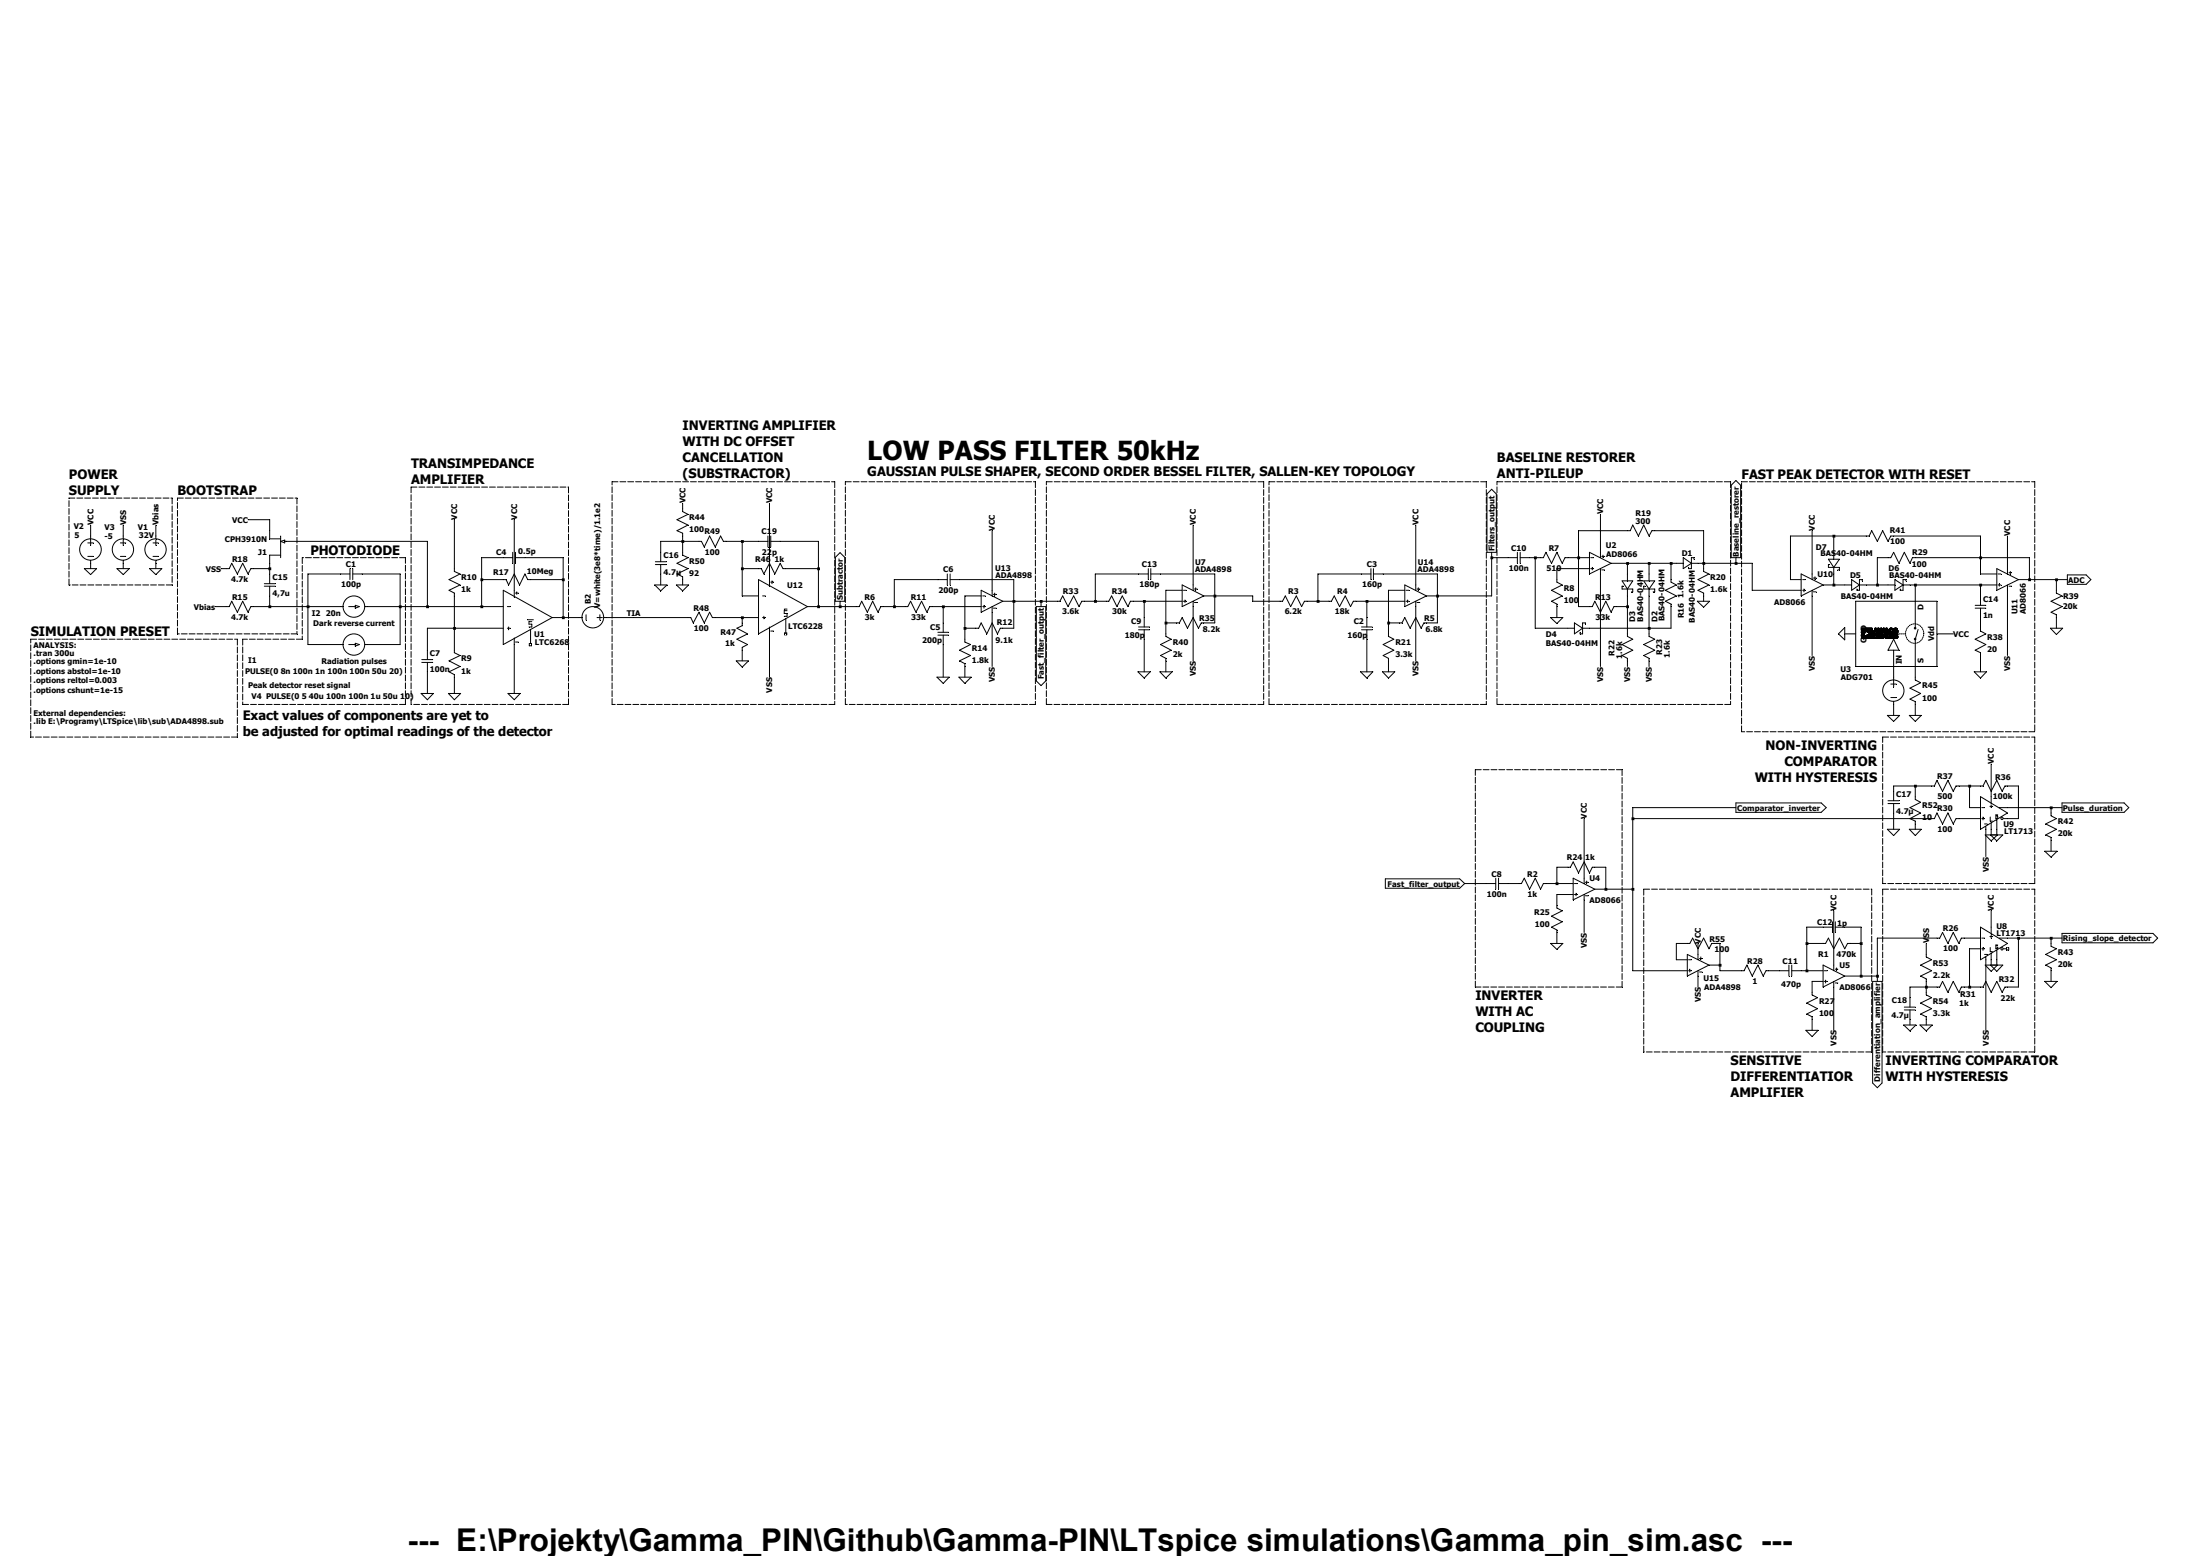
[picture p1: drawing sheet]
<svg xmlns="http://www.w3.org/2000/svg" width="297mm" height="210mm" viewBox="0 0 297 210" stroke-linecap="round" stroke-linejoin="round" font-family="sans-serif">
<g fill="none" stroke="#000" stroke-width=".14">
<path d="M11.9 73.3h.7M11.9 75.1h.7M12.2 72.3v.4M12.2 72.9v.7M12.2 75.6v.4M16.3 73.3h.7M16.3 75.1h.7M16.6 72.3v.4M16.6 72.9v.7M16.6 75.6v.4M20.7 73.3h.7M20.7 75.1h.7"/>
<path d="M21 72.3v.4M21 72.9v.7M21 75.6v.4M30.6 76.8h.3l.4-.8 .7 1.5 .8-1.5 .7 1.5 .4-.7h.3M35.7 78.8h1.5M35.7 79.1h1.5M36.4 71.6v1.1h1.5M36.4 77.5v1.3M36.4 79.1v1.3M37.9 74.9h-1.5v1.1M37.9 72.3v3M37.9 73.1l.5-.2v.4z"/>
<path d="M38.4 73.1h.2M46 77.5h1.2M47.2 76.8v1.4M47.6 77.5h1.3M47.6 76.8v1.4M61.3 76.8v.3l.8 .4-1.5 .7 1.5 .8-1.5 .7 .7 .4v.3M67.9 75.3h1.3M67.9 78.2h.4l.4 .8 .7-1.5 .7 1.5 .8-1.5 .3 .7h.4M67.9 79.7l6.6 3.7-6.6 3.6zM69.2 74.5v1.5M69.4 79.7v.9M69.6 75.3h1.3"/>
<path d="M69.6 74.5v1.5M69.8 79.9v.3M30.6 81.9h.3l.4-.7 .7 1.4 .8-1.4 .7 1.4 .4-.7h.3M46 87h.3M47.1 87h.9M48 86.8l.5 .2-.5 .2zM49.3 87h.3M56.9 89h1.5M56.9 89.4h1.5M57.7 87.8v1.2M57.7 89.4v1.3M61.3 87.8v.3l.8 .4-1.5 .7 1.5 .8-1.5 .7 .7 .4v.3"/>
<path d="M68.5 81.9h.4M68.5 84.8h.4M68.7 84.6v.4M69.4 86.1v.9M69.6 80.1h.4M69.6 86.7h.4M71.2 83.7h.8M71.5 86.9h.3v.3h-.3zM71.6 85v2M71.8 83.9h-.4v.3h.4v.4h-.4"/>
<circle cx="12.2" cy="74.2" r="1.45"/>
<circle cx="16.6" cy="74.2" r="1.44"/>
<circle cx="21" cy="74.2" r="1.44"/>
<circle cx="47.8" cy="87" r="1.45"/>
</g>
<g fill="none" stroke="#000" stroke-width=".14">
<path d="M203.6 75.3h1.3M204.9 74.5v1.5M205.2 75.3h1.3M205.2 74.5v1.5M208 75.3h.4l.3-.8 .8 1.5 .7-1.5 .7 1.5 .4-.7h.4M210.2 78.2v.4l.7 .4-1.4 .7 1.4 .7-1.4 .8 .7 .3v.4M219 78.4h1.4l-.7 1.1zM219.2 79.1h-.2v.4h1.4v.4h-.1M219.7 71.6h.4l.3-.7 .8 1.4 .7-1.4 .7 1.4 .4-.7h.4M219.7 77.5v.9M219.7 79.5v.9M221.9 78.4h1.5l-.8 1.1z"/>
<path d="M222.1 79.1h-.2v.4h1.5v.4h-.2M222.6 77.5v.9M222.6 79.5v.9M225.6 78.2v.4l.7 .4-1.5 .7 1.5 .7-1.5 .8 .8 .3v.4M226.3 76h.9M227.2 75.3l1.1 .7-1.1 .8zM228.3 76h.9M228.7 75.5v-.2h-.4v1.5h-.3v-.2M230 76.8v.3l.7 .4-1.5 .7 1.5 .8-1.5 .7 .8 .4v.3M46 81.9h.3M47.1 81.9h.9M48 81.7l.5 .2-.5 .2z"/>
<path d="M49.3 81.9h.3M78.2 83.4h.4M79.1 83v.7M80.6 83.4h.7M81 83v.7M81.5 83.4h.4M211.7 84.8h.9M212.6 84.1l1.1 .7-1.1 .8zM213.7 84.8h.9M214 84.2v-.1h-.3v1.5h-.4v-.3M214.6 81.9h.4l.3-.7 .8 1.4 .7-1.4 .7 1.4 .4-.7h.3M219.7 85.6v.3l.7 .4-1.4 .7 1.4 .8-1.4 .7 .7 .4v.3"/>
<path d="M222.6 85.6v.3l.8 .4-1.5 .7 1.5 .8-1.5 .7 .7 .4v.3M260.8 110.5h.4l.3-.8 .8 1.5 .7-1.5 .7 1.5 .4-.7h.4M235.1 131h.4l.3-.7 .8 1.4 .7-1.4 .7 1.4 .4-.7h.4M240.2 131h1.3M241.5 130.3v1.4M241.9 131h1.3M241.9 130.3v1.4M244.6 133.9v.4l.8 .4-1.5 .7 1.5 .7-1.5 .8 .7 .3v.4M246.1 127.3h.4l.3-.7 .8 1.5 .7-1.5 .7 1.5 .4-.8h.4M246.1 125.1h1.3M247.4 124.4v1.5M247.8 125.1h1.2"/>
<path d="M247.8 124.4v1.5M261.5 133.2h.4l.4-.7 .7 1.4 .7-1.4 .8 1.4 .3-.7h.4M267.4 125.1l3.6 2.2-3.6 2.2zM267.5 126.6h.4M267.5 128.1h.4M267.7 127.9v.4M267.9 128.8h.4M268.1 129.2v.3M268.6 126.4h.4M268.7 127.9v.5h.3M268.8 125.1v1M268.8 126.2v.4"/>
<path d="M268.8 128.6v.9M269.6 128.3v1.2M269.7 127.6h-.2v.5h.2v-.3h-.1M269.9 126.6h1.1M270.5 128.1h.5M270.9 127.9h.3v.3h-.3z"/>
<circle cx="47.8" cy="81.9" r="1.45"/>
<circle cx="80" cy="83.3" r="1.45"/>
<circle cx="270.3" cy="128" r=".16"/>
</g>
<g fill="none" stroke="#000" stroke-width=".14">
<path d="M88.5 76.2h1.5M88.5 75.8h1.5M89.2 74.5v1.3M89.2 76.2v1.3M92.2 68.7v.3l.7 .4-1.5 .7 1.5 .8-1.5 .7 .8 .4v.3M92.2 74.5v.4l.7 .4-1.5 .7 1.5 .8-1.5 .7 .8 .4v.3M94.4 73.1h.3l.4 .7 .7-1.5 .8 1.5 .7-1.5 .4 .8h.3M102.4 76.8h.4l.3 .7 .8-1.5 .7 1.5 .7-1.5 .4 .8h.4M102.4 78.2l6.6 3.7-6.6 3.7zM103.9 78.2v.9M104.1 78.6h.3M104.2 78.4v.4"/>
<path d="M126.6 78.2h1.3M127.9 77.5v1.5M128.3 78.2h1.2M128.3 77.5v1.5M132.5 79.7l2.9 1.5-2.9 1.4zM133.9 79.7v.7M153.7 77.5h1.3M155 76.8v1.4M155.4 77.5h1.3M155.4 76.8v1.4M159.6 79l2.9 1.4-2.9 1.5zM159.8 79.7h.3"/>
<path d="M161.1 79v.7M161.2 79.5h.4M161.4 79.3v.4M183.8 77.5h1.3M185.1 76.8v1.4M185.4 77.5h1.3M185.4 76.8v1.4M189.7 79l2.9 1.4-2.9 1.5zM189.8 79.7h.4M191.1 79v.7M191.3 79.5h.4M191.5 79.3v.4"/>
<path d="M214.6 74.5l2.9 1.5-2.9 1.5zM214.8 75.3h.3M214.8 76.8h.3M215 76.6v.3M216.1 74.5v.8M216.1 76.8v.7M216.2 76.9h.4M216.2 75.1h.4M216.4 74.9v.4M243.2 77.5l2.9 1.5-2.9 1.4zM243.4 79.7h.3M243.4 78.2h.3"/>
<path d="M243.5 79.5v.4M244.6 77.5v.7M244.6 79.7v.7M244.8 78h.4M244.8 79.9h.4M245 77.9v.3M246.8 75.5h1.5l-.7 1.1zM247 76.2h-.2v.4h1.5v.3h-.2M247.6 74.5v1M247.6 76.6v.9M249 79h1M250 78.2l1 .8-1 .7z"/>
<path d="M251 79h1M251.4 78.4v-.2h-.4v1.5h-.3v-.2M252 72.3h.3l.4-.7 .7 1.5 .8-1.5 .7 1.5 .4-.8h.4M254.9 75.3h.4l.4-.8 .7 1.5 .7-1.5 .8 1.5 .3-.7h.4M254.9 79h.9M255.8 78.2l1.1 .8-1.1 .7zM256.9 79h1M257.3 78.4v-.2h-.4v1.5h-.4v-.2M269.6 76.8l2.9 1.4-2.9 1.5zM269.7 79h.4M269.7 77.5h.4M269.9 78.8v.3"/>
<path d="M271 76.8v.7M271 79v.7M271.2 77.3h.4M271.2 79.1h.4M271.4 77.1v.4M277.6 79.7v.4l.8 .3-1.5 .8 1.5 .7-1.5 .7 .7 .4v.4M92.9 83.4h.4l.3 .7 .8-1.5 .7 1.5 .7-1.5 .4 .8h.4M100.2 84.1v.4l-.7 .3 1.4 .8-1.4 .7 1.4 .7-.7 .4v.4M103 83.4h.3M103 80.4h.3M103.1 83.2v.3M103.9 84.6v1"/>
<path d="M104.1 85.2h.3M105.9 82.2h.4M105.9 85.4h.3v.3h-.3zM106.1 83.5v2.1M106.3 82.4h-.4v.4h.4v.4h-.4M115.6 81.9h.4l.3-.7 .8 1.4 .7-1.4 .7 1.4 .4-.7h.4M122.2 81.9h.4l.3-.7 .8 1.4 .7-1.4 .7 1.4 .4-.7h.4M126.6 85.3h1.5M126.6 85.7h1.5M127.3 84.1v1.2M127.3 85.7v1.3M130.3 86.3v.4l.7 .3-1.5 .8 1.5 .7-1.5 .7 .8 .4v.4"/>
<path d="M131.7 84.8h.4l.4-.7 .7 1.5 .7-1.5 .8 1.5 .3-.8h.4M132.7 81.9h.3M132.7 80.4h.3M132.8 81.7v.4M133.9 81.9v.7M134.1 82.1h.4M134.1 80.2h.4M134.3 80.1v.3M142.7 81.2h.4l.4-.8 .7 1.5 .7-1.5 .8 1.5 .3-.7h.4M149.4 81.2h.3l.4-.8 .7 1.5 .7-1.5 .8 1.5 .3-.7h.4M153.7 84.6h1.5M153.7 85h1.5"/>
<path d="M154.5 83.4v1.2M154.5 85v1.3M157.4 85.6v.3l.7 .4-1.4 .7 1.4 .8-1.4 .7 .7 .4v.3M158.9 84.1h.3l.4-.7 .7 1.4 .8-1.4 .7 1.4 .4-.7h.3M159.8 81.2h.3M160 81v.3M161.1 81.2v.7M161.2 81.3h.4M172.8 81.2h.3l.4-.8 .7 1.5 .8-1.5 .7 1.5 .4-.7h.3M179.4 81.2h.3l.4-.8 .7 1.5 .8-1.5 .7 1.5 .4-.7h.3M183.8 84.6h1.5M183.8 85h1.5"/>
<path d="M184.5 83.4v1.2M184.5 85v1.3M187.5 85.6v.3l.7 .4-1.5 .7 1.5 .8-1.5 .7 .8 .4v.3M188.9 84.1h.4l.4-.7 .7 1.4 .7-1.4 .8 1.4 .3-.7h.4M189.8 81.2h.4M190 81v.3M191.1 81.2v.7M191.3 81.3h.4M255.3 92.3h.7M255.3 94.1h.7M255.7 91.4v.4M255.7 91.9v.8"/>
<path d="M255.7 94.7v.4M258.6 91.4v.4l.7 .4-1.4 .7 1.4 .7-1.4 .8 .7 .3v.4M266.7 81.7h1.4M266.7 82.1h1.4M267.4 80.4v1.3M267.4 82.1v1.3M267.4 84.8v.4l.7 .4-1.4 .7 1.4 .7-1.4 .8 .7 .3v.4M200.7 119.3h1.2M201.9 118.5v1.5M202.3 119.3h1.3M202.3 118.5v1.5M205.1 119.3h.3l.4-.8 .7 1.5 .8-1.5 .7 1.5 .4-.7h.3"/>
<path d="M211.7 117.1h.3l.4-.8 .7 1.5 .8-1.5 .7 1.5 .4-.7h.3M212.4 118.5l2.9 1.5-2.9 1.5zM212.6 119.3h.3M213.9 118.5v.8M214 119.1h.4M214.2 118.9v.4M260.8 106.1h.4l.3-.8 .8 1.5 .7-1.5 .7 1.5 .4-.7h.4M267.4 107.5l3.6 2.2-3.6 2.2zM267.4 106.1h.3l.4-.8 .7 1.5 .8-1.5 .7 1.5 .4-.7h.3M267.5 109h.4M267.5 110.5h.4M267.7 110.3v.4"/>
<path d="M267.9 111.2h.4M268.1 111.6v.3M268.6 108.8h.4M268.7 110.3v.5h.3M268.8 107.5v1M268.8 108.6v.4M268.8 111v.9M269.6 110.7v1.2M269.7 110h-.2v.5h.2v-.3h-.1M269.9 109h1.1M270.5 110.5h.5M276.9 109.7v.4l.7 .4-1.4 .7 1.4 .7-1.4 .8 .7 .3v.4"/>
<path d="M210.2 122.2v.4l.7 .3-1.4 .8 1.4 .7-1.4 .7 .7 .4v.4M212.6 120.7h.3M212.8 120.6v.3M213.9 120.7v.8M214 120.9h.4M246.1 130.3l2.9 1.4-2.9 1.5zM246.3 131h.4M246.3 132.5h.4M246.5 132.3v.4M247.6 130.3v.7M247.6 132.5v.7M247.8 130.8h.3"/>
<path d="M247.8 132.7h.3M247.9 130.6v.4M261.5 126.6h.4l.4-.7 .7 1.4 .7-1.4 .8 1.4 .3-.7h.4M267.4 133.2h.3l.4-.7 .7 1.4 .8-1.4 .7 1.4 .4-.7h.3M276.9 127.3v.4l.7 .4-1.4 .7 1.4 .7-1.4 .8 .7 .3v.4"/>
<circle cx="255.6" cy="93.2" r="1.44"/>
<circle cx="270.3" cy="110.4" r=".16"/>
</g>
<g fill="none" stroke="#000" stroke-width=".14">
<path d="M102.4 73.1h1.3M103.7 72.3v1.5M104.1 73.1h1.2M104.1 72.3v1.5M254.9 108.1h1.5M254.9 108.5h1.5M255.7 106.8v1.3M255.7 108.5v1.2M258.6 107.5v.4l.7 .4-1.4 .7 1.4 .7-1.4 .8 .7 .3v.4M227.8 128.8l2.9 1.5-2.9 1.4zM227.8 127.3h.3l.4-.7 .7 1.5 .8-1.5 .7 1.5 .4-.8h.3M228 129.5h.3"/>
<path d="M228 131h.3M228.1 130.8v.4M229.2 128.8v.7M229.2 131v.7M229.4 129.4h.4M229.4 131.2h.4M229.6 129.2v.3M257.1 135.9h1.5M257.1 136.3h1.5M257.9 134.7v1.2M257.9 136.3v1.3M260.1 128.8v.4l.7 .3-1.5 .8 1.5 .7-1.5 .7 .8 .4v.4"/>
<path d="M260.1 133.9v.4l.7 .4-1.5 .7 1.5 .7-1.5 .8 .8 .3v.4"/>
</g>
<path d="M250.5 81.2h11v8.8h-11z" fill="#fff"/>
<g fill="none" stroke="#000" stroke-width=".14">
<path d="M11.4 76.8h1.6l-.8 .8zM12.2 70.9v1.4M12.2 76v.8M15.8 76.8h1.6l-.8 .8zM16.6 70.9v1.4M16.6 76v.8M20.2 76.8h1.6l-.8 .8zM21 70.9v1.4M21 76v.8M29.8 76.8h.8M33.5 70.1h2.9v1.5M34.2 76.8h2.2"/>
<path d="M36.4 76v1.5M38.6 73.1h19.1v8.8M46 77.5h-4.4v9.5h4.4M48.9 77.5h5.1v9.5h-4.4M61.3 70.1v6.7M65 78.2h2.9M67.9 75.3h-2.9v6.6M69.4 70.1v9.6M70.9 75.3h5.1v8.1M71.6 78.2h4.4M88.4 79h1.6l-.8 .8zM89.2 77.5v1.5"/>
<path d="M91.3 79h1.7l-.8 .8zM92.2 67.9v.8M92.2 72.3v2.2M92.2 78.2v.8M94.4 73.1h-5.2v1.4M98 73.1h4.4M100.2 76.8h2.2M100.2 73.1v7.3h2.2M103.9 67.9v10.3M105.3 73.1h5.2v8.8M106.1 76.8h4.4M112.8 75.2l.6-.6 .6 .6v6h-1.2z"/>
<path d="M126.6 78.2h-5.9v3.7M129.5 78.2h7.4v6.6h-1.5M133.9 71.6v8.1M153.7 77.5h-5.8v3.7M156.7 77.5h7.3v6.6h-1.5M159.6 79.7h-2.2v5.9M161.1 70.9v8.1M183.8 77.5h-5.9v3.7M186.7 77.5h7.4v6.6h-1.5M189.7 79.7h-2.2v5.9M191.1 70.9v8.1M200.7 66.7l.7-.7 .6 .7v7.8h-1.3z"/>
<path d="M201.4 75.3h2.2M201.4 74.5v5.9h-8.8M206.5 75.3h1.5M207.3 75.3v9.5h4.4M211.7 75.3h2.9M214.6 76.8h-4.4v1.4M216.1 69.4v5.1M216.1 77.5v12.5M217.5 76h8.8M219.7 71.6h-6.6v10.3h1.5M219.7 76v1.5M222.6 76v1.5"/>
<path d="M223.4 71.6h6.6v5.2M225.6 76v2.2M229.2 76h7.4v3.7h6.6M233.7 65.5l.7-.6 .6 .6v9.8h-1.3zM234.4 75.3v.7M244.6 71.6v5.9M246.1 79h2.9M247.6 72.3v2.2M247.6 77.5v1.5M252 79h2.9M252 72.3h-10.3v5.9h1.5M254.9 75.3h-1.5v3.7"/>
<path d="M255.7 72.3h11.7v5.2h2.2M257.9 79h11.7M258.6 79v5.8M258.6 75.3h15.4v2.9M267.4 79v1.4M271 72.3v4.5M271 79.7v8.8M272.5 78.2h6.6M277.6 78.2v1.5M279.1 77.6h2.5l.7 .6-.7 .7h-2.5zM29.1 81.9h1.5M34.2 81.9h11.8"/>
<path d="M36.4 80.4v1.5M49.6 81.9h18.3M56.9 93.6h1.6l-.8 .8zM57.7 90.7v2.9M60.5 93.6h1.7l-.9 .8zM61.3 80.4v7.4M61.3 91.4v2.2M67.9 84.8h-10.2v3M68.6 93.6h1.6l-.8 .8zM69.4 87v6.6M74.5 83.4h3.7M81.9 83.4h11"/>
<path d="M96.6 83.4h5.8M99.4 89.2h1.6l-.8 .8zM100.2 83.4v.7M100.2 87.8v1.4M103.9 85.6v5.8M109 81.9h6.6M113.4 81.2v.7M119.3 81.9h2.9M125.9 81.9h6.6M126.5 91.4h1.6l-.8 .8zM127.3 81.9v2.2M127.3 87v4.4"/>
<path d="M129.5 91.4h1.6l-.8 .8zM130.3 84.8h1.4M130.3 90v1.4M132.5 80.4h-2.2v5.9M133.9 82.6v7.4M135.4 81.2h7.3M139.9 81.9h1.3v10l-.7 .6-.6-.6zM140.5 81.2v.7M146.4 81.2h3M153 81.2h6.6M153.6 90.7h1.7l-.8 .8zM154.5 81.2v2.2"/>
<path d="M154.5 86.3v4.4M156.6 90.7h1.6l-.8 .8zM157.4 89.2v1.5M157.4 84.1h1.5M161.1 81.9v7.3M162.5 80.4h6.6v.8h3.7M176.4 81.2h3M183 81.2h6.7M183.7 90.7h1.6l-.8 .8zM184.5 81.2v2.2M184.5 86.3v4.4M186.6 90.7h1.7l-.8 .8z"/>
<path d="M187.5 84.1h1.4M187.5 89.2v1.5M191.1 81.9v7.3M209.3 83.4h1.7l-.8 .8zM210.2 81.9v1.5M218.2 81.9h1.5M219.7 80.4v5.2M219.7 89.2v.8M222.6 80.4v5.2M222.6 89.2v.8M225.6 81.9v2.9h-11M229.2 81.2h1.6l-.8 .8z"/>
<path d="M230 80.4v.8M244.6 80.4v8.1M248.2 85.6l.8-.9v1.7zM249 85.6h1.5M250.5 81.2h11v8.8h-11zM251.4 85.6h.2M251.4 84.8h1.3M251.4 84.9h1.3M251.4 85h1.3M251.4 85h.2M251.4 85.1h.2M251.4 85.2h.2"/>
<path d="M251.4 85.3h.2M251.4 85.4h.2M251.4 85.5h.2M251.4 85.7h.2M251.4 85.8h.2M251.4 85.9h.2M251.4 86h1.3M251.4 86.1h1.3M251.7 85h1M251.7 85.9h1M251.8 85.1h.9M251.8 85.9h.9"/>
<path d="M251.9 85.2h.8M251.9 85.8h.8M252 85.2h.7M252 85.8h.7M252.1 85.3h.6M252.1 85.7h.6M252.2 85.6h.5M252.2 85.3h.5M252.3 85.4h.4M252.3 85.6h.4M252.4 85.5h.3M252.9 85.6h.4"/>
<path d="M252.9 85.3h.2M252.9 85.4h.2M252.9 85.6h.5M252.9 85.7h.2M252.9 85.8h.2M252.9 85.9h.2M252.9 86h.2M252.9 86.1h.5M252.9 86.1h.4M253 85.2h.4M253 85.3h.4M253 85.3h.1"/>
<path d="M253 85.1h.2M253.1 85h.1M253.1 84.8h.2M253.1 84.9h.2M253.2 84.8h.1M253.2 86h.2M253.2 85h.2M253.2 85.7h.2M253.3 85.1h.1M253.3 85.7h.1M253.3 86h.1M253.3 85.3h.2"/>
<path d="M253.3 85.8h.1M253.3 85.9h.1M253.4 85.3h.1M253.4 85.4h.1M253.5 85.6h.5M253.5 85.7h.1M253.5 85.8h.4M253.5 85.9h.4M253.5 85.9h.1M253.5 86h.1M253.5 86h.5M253.5 86.1h.5"/>
<path d="M253.5 84.8h.2M253.5 84.9h.2M253.5 85h.3M253.5 85.1h.2M253.5 85.2h.2M253.5 85.3h.2M253.5 85.4h.2M253.7 85.1h.2M253.7 85.2h.3M253.8 85.2h.2M253.8 85.3h.2M253.9 85.3h.1"/>
<path d="M253.9 84.8h.1M253.9 84.9h.1M253.9 85h.1M253.9 85.1h.1M253.9 85.4h.3M254 85.6h.1M254 85.7h.2M254 85.8h.2M254.1 85.3h.5M254.1 85.3h.1M254.1 85.9h.1M254.1 85.1h.2"/>
<path d="M254.1 85.2h.5M254.1 85.9h.3M254.1 86h.2M254.2 85h.1M254.2 85.1h.1M254.2 86.1h.1M254.2 84.9h.2M254.3 84.8h.1M254.3 85.9h.1M254.3 85.7h.1M254.3 85.8h.1M254.3 85h.2"/>
<path d="M254.3 85.6h.2M254.3 85.7h.2M254.4 85.6h.1M254.4 85h.1M254.4 85.1h.1M254.5 85.3h.1M254.5 85.4h.1M254.6 85.6h.1M254.6 85.7h.1M254.6 85.8h.1M254.6 85.9h.1M254.6 86h.1"/>
<path d="M254.6 86.1h.1M254.6 84.8h.2M254.6 84.9h.2M254.6 85h.2M254.6 85.1h.2M254.6 85.2h.2M254.6 85.3h.2M254.6 85.3h.4M254.6 85.4h.4M254.7 85.7h.2M254.7 85.7h.1M254.7 85.8h.1"/>
<path d="M254.7 85.9h.1M254.7 86h.2M254.8 85.6h.4M254.8 85.6h.2M254.8 86h.1M254.8 86.1h.4M254.8 85.6h.3M254.8 96.6h1.7l-.8 .8zM254.8 86.1h.3M254.9 85.5h.2M255 85h.2M255 85h.1"/>
<path d="M255 85.1h.1M255 85.2h.1M255 85.6h.2M255.1 84.9h.1M255.1 85h.1M255.1 85.2h.1M255.1 85.3h.1M255.1 85.3h.4M255.1 85.7h.1M255.1 86h.1M255.1 84.9h.4M255.1 84.8h.4"/>
<path d="M255.1 85.4h.4M255.1 85.9h.1M255.2 84.8h.2M255.3 85.6h2M255.3 85.6h.4M255.3 85.7h.1M255.3 85.8h.4M255.3 85.9h.4M255.3 85.9h.1M255.3 86h.1M255.3 86h.4M255.3 86.1h.4"/>
<path d="M255.4 84.9h.2M255.4 85.3h.2M255.4 85h.2M255.4 85.2h.2M255.5 85h.1M255.5 85.1h.1M255.5 85.2h.1M255.7 86.3l.7 1.5h-1.5zM255.7 85.6v.7M255.7 87.8v3.6M255.7 95.1v1.5M255.7 84.9h.2"/>
<path d="M255.7 85h.1M255.7 85.1h.1M255.7 85.2h.1M255.7 85.3h.1M255.7 84.9h.4M255.7 85.3h.5M255.7 84.8h.4M255.7 85.6h.2M255.7 85.7h.2M255.7 85.8h.3M255.7 85.8h.5M255.7 86h.2"/>
<path d="M255.7 86.1h.5M255.8 84.8h.2M255.8 85.4h.2M255.8 85.6h.4M255.8 85.9h.4M255.8 86.1h.4M255.8 86.1h.3M255.9 85.5h.1M255.9 85.9h.3M255.9 85.1h.3M255.9 85.2h.3M256 84.9h.2"/>
<path d="M256 85.6h.2M256 85h.2M256 85.3h.2M256 86h.2M256.1 85.2h.1M256.1 85.4h.1M256.1 85.7h.1M256.1 85.9h.1M256.1 86h.1M257.8 84.5a1.26 1.26 0 0 1 1.9 1 1.26 1.26 0 0 1-1.9 1.1 1.37 1.37 0 0 1 0-2.1zM257.8 96.6h1.6l-.8 .8zM258.6 95.1v1.5"/>
<path d="M259 85l-.4 1.3v5.1M261.5 85.6h2.2M266.5 90.7h1.7l-.8 .8zM267.4 83.4v1.4M267.4 88.5v2.2M276.8 84.8h1.7l-.9 .8zM277.6 83.4v1.4M187 118.6h10.1l.6 .7-.6 .6h-10.1zM197.7 119.3h3M203.6 119.3h1.5M208.7 119.3h3.7M211.7 117.1h-1.5v2.2"/>
<path d="M213.9 110.5v8M215.3 117.1h1.5v2.9M220.4 110.5h40.4M234.4 108.4h11.5l.6 .6-.6 .6h-11.5zM234.4 109h-14v22h7.4M254.8 111.9h1.7l-.8 .9zM255.7 109.7v2.2M257.8 111.9h1.6l-.8 .9zM258.6 106.1v1.4M258.6 111.2v.7M260.8 106.1h-5.1v.7M264.5 106.1h2.9"/>
<path d="M264.5 110.5h2.9M265.9 106.1v2.9h1.5M268.1 111.9v3.7M268.7 112.7l.9 .8 .8-.8h-2.4l.8 .8 .9-.8M268.8 103.1v4.4M268.8 111.9v.8M269.6 111.9v.8M271 106.1h1.5v4.4h-1.5M271 109h7.4M276.1 114.9h1.6l-.8 .8zM276.9 109v.7M276.9 113.4v1.5"/>
<path d="M278.4 108.4h8.4l.6 .6-.6 .6h-8.4zM209.3 127.3h1.7l-.8 .8zM210.2 125.9v1.4M212.4 120.7h-2.2v1.5M213.9 121.5v4.4M215.3 120h5.1M227.8 127.3h-1.5v2.2h1.5M229.2 127.3v1.5M229.2 131.7v1.5M230.7 130.3h1.5M231.4 127.3h.8v3.7h2.9M238.8 131h1.4"/>
<path d="M243.2 131h2.9M243.8 139.1h1.6l-.8 .8zM243.9 127.3h2.2M244.6 137.6v1.5M246.1 132.5h-1.5v1.4M246.1 125.1h-2.2v5.9M247.6 122.9v7.4M247.6 133.2v5.9M249 125.1h2.2v6.6M249 131.7h4.4M249.8 127.3h1.4M252.8 132.5h1.3v13.7l-.7 .6-.6-.6z"/>
<path d="M257 138.3h1.7l-.8 .8zM257.9 137.6v.7M259.2 138.3h1.7l-.8 .8zM260.1 127.3v1.5M260.1 132.5v1.4M260.1 137.6v.7M261.5 126.6h-8.1v5.9M261.5 133.2h-3.6v1.5M265.2 126.6h2.2M265.2 133.2h2.2M267.4 128.1h-1.5v5.1M268.1 129.5v9.6"/>
<path d="M268.7 130.3l.9 .8 .8-.8h-2.4l.8 .8 .9-.8M268.8 122.9v2.2M268.8 129.5v.8M269.6 129.5v.8M271 126.6h7.4M272.5 126.6v6.6h-1.5M276.1 132.5h1.6l-.8 .8zM276.9 126.6v.7M276.9 131v1.5M278.4 126h12.3l.6 .6-.6 .7h-12.3z"/>
<circle cx="258.6" cy="86.3" r=".11"/>
<circle cx="258.6" cy="84.8" r=".11"/>
</g>
<path d="M36.2 76.6h.4v.4h-.4zM36.2 81.7h.4v.4h-.4zM41.4 81.7h.4v.4h-.4zM53.8 81.7h.4v.4h-.4zM57.5 81.7h.4v.4h-.4zM61.2 84.6h.4v.4h-.4zM64.9 78.1h.3v.3h-.3zM64.9 81.7h.3v.4h-.3zM75.9 78.1h.3v.3h-.3zM75.9 83.2h.3v.4h-.3zM92 72.9h.4v.4h-.4zM100 72.9h.4v.4h-.4zM100 76.6h.4v.4h-.4zM100 83.2h.4v.4h-.4zM110.3 76.6h.4v.4h-.4zM110.3 81.7h.4v.4h-.4zM113.2 81.7h.4v.4h-.4zM120.6 81.7h.3v.4h-.3zM127.2 81.7h.4v.4h-.4zM130.1 84.6h.4v.4h-.4zM136.7 81h.4v.4h-.4zM140.4 81h.4v.4h-.4zM147.7 81h.4v.4h-.4zM154.3 81h.4v.4h-.4zM157.2 83.9h.4v.4h-.4zM163.8 80.3h.4v.3h-.4zM177.8 81h.3v.4h-.3zM184.4 81h.3v.4h-.3zM187.3 83.9h.4v.4h-.4zM193.9 80.3h.4v.3h-.4zM201.2 75.1h.4v.4h-.4zM207.1 75.1h.4v.4h-.4zM210 119.1h.4v.4h-.4zM212.9 75.1h.4v.4h-.4zM216.6 119.8h.4v.4h-.4zM219.5 75.9h.4v.3h-.4zM219.5 81.7h.4v.4h-.4zM220.3 110.3h.3v.4h-.3zM220.3 119.8h.3v.4h-.3zM222.5 75.9h.3v.3h-.3zM222.5 84.6h.3v.4h-.3zM225.4 75.9h.4v.3h-.4zM229.8 75.9h.4v.3h-.4zM232 130.1h.4v.4h-.4zM234.2 75.9h.4v.3h-.4zM243.8 127.2h.3v.4h-.3zM243.8 130.9h.3v.3h-.3zM247.4 72.2h.4v.4h-.4zM247.4 78.8h.4v.4h-.4zM251.1 127.2h.4v.4h-.4zM251.1 131.6h.4v.4h-.4zM253.3 78.8h.4v.4h-.4zM253.3 131.6h.4v.4h-.4zM258.4 78.8h.4v.4h-.4zM258.4 105.9h.4v.4h-.4zM259.9 133.1h.4v.3h-.4zM265.7 105.9h.4v.4h-.4zM265.7 133.1h.4v.3h-.4zM267.2 75.1h.4v.4h-.4zM267.2 78.8h.4v.4h-.4zM272.3 126.4h.4v.4h-.4zM273.8 78.1h.4v.3h-.4zM276.7 108.8h.4v.4h-.4zM276.7 126.4h.4v.4h-.4zM277.5 78.1h.3v.3h-.3z" fill-rule="evenodd" fill="#000"/>
<g fill="none" stroke="#000" stroke-width=".14" stroke-dasharray=".8 .3">
<path d="M9.3 79v-11.8M9.3 67.2h13.9M23.2 79h-13.9M23.2 67.2v11.8M24 67.2h16.1M40.1 67.2v18.4M40.8 75.3v11M54.7 75.3h-13.9M55.5 65.7h21.3M76.8 65.7v29.4M82.6 65h30.1M112.7 65v30.1"/>
<path d="M114.1 65h25.7M139.8 65v30.1M141.3 65h29.3M170.6 65v30.1M171.3 65h29.4M200.7 65v30.1M202.1 65h31.5M233.6 65v30.1M235.1 65h39.6M274.7 65v33.8M4.1 99.5v-13.2M4.1 86.3h27.9"/>
<path d="M24 85.6v-18.4M32 99.5h-27.9M32 86.3v13.2M32.8 95.1h21.9M32.8 86.3v8.8M40.1 85.6h-16.1M40.8 86.3h-8M54.7 95.1v-19.8M55.5 95.1v-29.4M76.8 95.1h-21.3M82.6 95.1v-30.1M112.7 95.1h-30.1"/>
<path d="M114.1 95.1v-30.1M139.8 95.1h-25.7M141.3 95.1v-30.1M170.6 95.1h-29.3M171.3 95.1v-30.1M200.7 95.1h-29.4M202.1 95.1v-30.1M233.6 95.1h-31.5M235.1 98.8v-33.8M254.2 99.5h20.5M274.7 99.5v19.8M274.7 98.8h-39.6"/>
<path d="M199.2 103.9h19.8M219 103.9v29.3M254.2 119.3v-19.8M274.7 119.3h-20.5M199.2 133.2v-29.3M219 133.2h-19.8M221.9 120h30.8M252.7 120v22M254.2 120h20.5M274.7 120v22M221.9 142v-22M252.7 142h-30.8"/>
<path d="M254.2 142v-22M274.7 142h-20.5"/>
</g>
<text font-size="4.2" x="55" y="209.3">--- E:\Projekty\Gamma_PIN\Github\Gamma-PIN\LTspice simulations\Gamma_pin_sim.asc ---</text>
<text font-size="3.5" x="117.1" y="62.1">LOW PASS FILTER 50kHz</text>
<g font-size="1.8">
<text x="92.2" y="58">INVERTING AMPLIFIER</text>
<text x="9.3" y="64.6">POWER</text>
<text x="55.5" y="63.1">TRANSIMPEDANCE</text>
<text x="55.5" y="65.3">AMPLIFIER</text>
<text x="92.2" y="60.2">WITH DC OFFSET</text>
<text x="92.2" y="62.3">CANCELLATION</text>
<text x="92.2" y="64.5">(SUBSTRACTOR)</text>
<text x="117.1" y="64.2">GAUSSIAN PULSE SHAPER, SECOND ORDER BESSEL FILTER, SALLEN-KEY TOPOLOGY</text>
<text x="202.1" y="62.4">BASELINE RESTORER</text>
<text x="202.1" y="64.6">ANTI-PILEUP</text>
<text x="235.1" y="64.6">FAST PEAK DETECTOR WITH RESET</text>
<text x="9.3" y="66.8">SUPPLY</text>
<text x="24" y="66.8">BOOTSTRAP</text>
<text x="41.9" y="74.8">PHOTODIODE</text>
<text x="4.1" y="85.9">SIMULATION PRESET</text>
<text x="32.8" y="97.2">Exact values of components are yet to</text>
<text x="32.8" y="99.4">be adjusted for optimal readings of the detector</text>
<text x="238.3" y="101.3">NON-INVERTING</text>
<text x="236.9" y="105.6">WITH HYSTERESIS</text>
<text x="240.9" y="103.4">COMPARATOR</text>
<text x="199.2" y="135">INVERTER</text>
<text x="199.2" y="137.1">WITH AC</text>
<text x="199.2" y="139.3">COUPLING</text>
<text x="233.6" y="143.8">SENSITIVE</text>
<text x="254.6" y="143.8">INVERTING COMPARATOR</text>
<text x="233.6" y="145.9">DIFFERENTIATIOR</text>
<text x="233.6" y="148.1">AMPLIFIER</text>
<text x="254.6" y="145.9">WITH HYSTERESIS</text>
</g>
<g font-size="1.1">
<text x="9.9" y="71.5">V2</text>
<text x="12.6" y="70.9" transform="rotate(-90 12.6 70.9)">VCC</text>
<text x="14.1" y="71.5">V3</text>
<text x="17" y="70.9" transform="rotate(-90 17 70.9)">VSS</text>
<text x="18.6" y="71.6">V1</text>
<text x="21.4" y="70.9" transform="rotate(-90 21.4 70.9)">Vbias</text>
<text x="31.3" y="70.6">VCC</text>
<text x="61.7" y="70.1" transform="rotate(-90 61.7 70.1)">VCC</text>
<text x="69.8" y="70.1" transform="rotate(-90 69.8 70.1)">VCC</text>
<text x="92.5" y="67.9" transform="rotate(-90 92.5 67.9)">VCC</text>
<text x="93" y="70.2">R44</text>
<text x="93" y="71.8">100</text>
<text x="104.3" y="67.9" transform="rotate(-90 104.3 67.9)">VCC</text>
<text x="134.3" y="71.6" transform="rotate(-90 134.3 71.6)">VCC</text>
<text x="161.5" y="70.9" transform="rotate(-90 161.5 70.9)">VCC</text>
<text x="191.5" y="70.9" transform="rotate(-90 191.5 70.9)">VCC</text>
<text x="216.5" y="69.4" transform="rotate(-90 216.5 69.4)">VCC</text>
<text x="220.8" y="69.6">R19</text>
<text x="220.8" y="70.7">300</text>
<text x="245" y="71.6" transform="rotate(-90 245 71.6)">VCC</text>
<text x="255.1" y="72">R41</text>
<text x="10.1" y="72.6">5</text>
<text x="14.1" y="72.7">-5</text>
<text x="18.8" y="72.6">32V</text>
<text x="27.8" y="77.2">VSS</text>
<text x="30.4" y="73.2">CPH3910N</text>
<text x="31.3" y="75.8">R18</text>
<text x="34.8" y="75">J1</text>
<text x="46.7" y="76.5">C1</text>
<text x="66.6" y="77.6">R17</text>
<text x="67" y="74.9">C4</text>
<text x="70" y="74.8">0.5p</text>
<text x="71.1" y="77.5">10Meg</text>
<text x="89.6" y="75.4">C16</text>
<text x="89.6" y="77.6">4.7µ</text>
<text x="93" y="76.1">R50</text>
<text x="93" y="77.7">92</text>
<text x="95.1" y="72.1">R49</text>
<text x="95.2" y="74.9">100</text>
<text x="101.9" y="75.9">R46</text>
<text x="102.8" y="72.1">C19</text>
<text x="102.9" y="74.9">22p</text>
<text x="104.6" y="75.9">1k</text>
<text x="127.3" y="77.3">C6</text>
<text x="134.4" y="77">U13</text>
<text x="134.4" y="78">ADA4898</text>
<text x="154.1" y="76.5">C13</text>
<text x="161.3" y="77.2">ADA4898</text>
<text x="161.4" y="76.2">U7</text>
<text x="184.5" y="76.5">C3</text>
<text x="191.4" y="77.2">ADA4898</text>
<text x="191.4" y="76.2">U14</text>
<text x="201.8" y="74.4" transform="rotate(-90 201.8 74.4)">Filters_output</text>
<text x="203.7" y="77.1">100n</text>
<text x="204" y="74.3">C10</text>
<text x="208.8" y="77.1">510</text>
<text x="209.1" y="74.3">R7</text>
<text x="216.8" y="74">U2</text>
<text x="216.8" y="75.1">AD8066</text>
<text x="227" y="75.1">D1</text>
<text x="234.7" y="75.1" transform="rotate(-90 234.7 75.1)">Baseline_restorer</text>
<text x="245.2" y="74.2">D7</text>
<text x="245.4" y="77.9">U10</text>
<text x="245.8" y="75.1">BAS40-04HM</text>
<text x="255" y="77">D6</text>
<text x="255.1" y="78">BAS40-04HM</text>
<text x="255.2" y="73.5">100</text>
<text x="258.1" y="76.5">100</text>
<text x="258.1" y="75">R29</text>
<text x="271.4" y="72.4" transform="rotate(-90 271.4 72.4)">VCC</text>
<text x="26.2" y="82.3">Vbias</text>
<text x="31.2" y="83.7">4.7k</text>
<text x="31.2" y="78.5">4.7k</text>
<text x="31.3" y="80.9">R15</text>
<text x="36.8" y="78.3">C15</text>
<text x="36.8" y="80.5">4,7u</text>
<text x="42.1" y="83.2">I2 20n</text>
<text x="46.1" y="79.3">100p</text>
<text x="62.3" y="78.3">R10</text>
<text x="62.3" y="79.9">1k</text>
<text x="79.8" y="81.5" transform="rotate(-90 79.8 81.5)">B2</text>
<text x="81" y="82" transform="rotate(-90 81 82)">V=white(3e8*time)/1.1e2</text>
<text x="84.6" y="83.1">TIA</text>
<text x="93.6" y="82.4">R48</text>
<text x="106.3" y="79.4">U12</text>
<text x="113.8" y="81" transform="rotate(-90 113.8 81)">Subtractor</text>
<text x="116.7" y="80.9">R6</text>
<text x="116.8" y="83.7">3k</text>
<text x="123" y="80.9">R11</text>
<text x="123" y="83.7">33k</text>
<text x="126.7" y="80">200p</text>
<text x="143.4" y="82.9">3.6k</text>
<text x="143.5" y="80.2">R33</text>
<text x="150.1" y="80.2">R34</text>
<text x="150.2" y="82.9">30k</text>
<text x="153.8" y="79.3">180p</text>
<text x="161.9" y="83.9">R35</text>
<text x="173.4" y="82.9">6.2k</text>
<text x="173.9" y="80.2">R3</text>
<text x="180.2" y="82.9">18k</text>
<text x="180.5" y="80.2">R4</text>
<text x="183.9" y="79.3">160p</text>
<text x="192.3" y="83.9">R5</text>
<text x="211.1" y="79.8">R8</text>
<text x="211.1" y="81.4">100</text>
<text x="215.3" y="80.9">R13</text>
<text x="215.4" y="83.7">33k</text>
<text x="220.8" y="84" transform="rotate(-90 220.8 84)">D3</text>
<text x="221.8" y="83.9" transform="rotate(-90 221.8 83.9)">BAS40-04HM</text>
<text x="223.8" y="83.9" transform="rotate(-90 223.8 83.9)">D2</text>
<text x="224.7" y="83.9" transform="rotate(-90 224.7 83.9)">BAS40-04HM</text>
<text x="227.3" y="80.6" transform="rotate(-90 227.3 80.6)">1.6k</text>
<text x="227.3" y="83.4" transform="rotate(-90 227.3 83.4)">R16</text>
<text x="230.9" y="78.3">R20</text>
<text x="230.9" y="79.9">1.6k</text>
<text x="239.5" y="81.6">AD8066</text>
<text x="248.5" y="80.8">BAS40-04HM</text>
<text x="249.8" y="78">D5</text>
<text x="259.7" y="82.3" transform="rotate(-90 259.7 82.3)">D</text>
<text x="267.7" y="81.2">C14</text>
<text x="267.7" y="83.4">1n</text>
<text x="272.4" y="82.9" transform="rotate(-90 272.4 82.9)">U11</text>
<text x="273.5" y="82.9" transform="rotate(-90 273.5 82.9)">AD8066</text>
<text x="278.5" y="82.3">20k</text>
<text x="278.6" y="80.9">R39</text>
<text x="279.2" y="78.7">ADC</text>
<text x="4.5" y="88.5">.tran 300u</text>
<text x="4.5" y="89.6">.options gmin=1e-10</text>
<text x="4.5" y="87.4">ANALYSIS:</text>
<text x="33.5" y="89.5">I1</text>
<text x="42.3" y="84.5">Dark reverse current</text>
<text x="43.4" y="89.6">Radiation pulses</text>
<text x="58" y="88.5">C7</text>
<text x="62.3" y="89.3">R9</text>
<text x="72.1" y="85.9">U1</text>
<text x="72.2" y="87.1">LTC6268</text>
<text x="93.7" y="85.1">100</text>
<text x="97.3" y="85.7">R47</text>
<text x="97.9" y="87.2">1k</text>
<text x="106.4" y="84.9">LTC6228</text>
<text x="124.5" y="86.8">200p</text>
<text x="125.6" y="85">C5</text>
<text x="131.2" y="87.8">R14</text>
<text x="131.2" y="89.5">1.8k</text>
<text x="134.4" y="86.7">9.1k</text>
<text x="134.6" y="84.4">R12</text>
<text x="151.8" y="86.1">180p</text>
<text x="152.7" y="84.3">C9</text>
<text x="158.3" y="87.1">R40</text>
<text x="158.3" y="88.7">2k</text>
<text x="162.4" y="85.3">8.2k</text>
<text x="181.9" y="86.1">160p</text>
<text x="182.8" y="84.3">C2</text>
<text x="188.4" y="87.1">R21</text>
<text x="188.4" y="88.7">3.3k</text>
<text x="192.4" y="85.3">6.8k</text>
<text x="208.7" y="86">D4</text>
<text x="208.7" y="87.2">BAS40-04HM</text>
<text x="218" y="88.5" transform="rotate(-90 218 88.5)">R22</text>
<text x="219" y="88.9" transform="rotate(-90 219 88.9)">1.6k</text>
<text x="224.4" y="88.4" transform="rotate(-90 224.4 88.4)">R23</text>
<text x="225.4" y="88.8" transform="rotate(-90 225.4 88.8)">1.6k</text>
<text x="228.8" y="84" transform="rotate(-90 228.8 84)">BAS40-04HM</text>
<text x="252" y="86.8" transform="rotate(-90 252 86.8)">GND</text>
<text x="256.8" y="89.7" transform="rotate(-90 256.8 89.7)">IN</text>
<text x="259.7" y="89.5" transform="rotate(-90 259.7 89.5)">S</text>
<text x="261.1" y="86.6" transform="rotate(-90 261.1 86.6)">Vdd</text>
<text x="263.7" y="86">VCC</text>
<text x="268.3" y="86.3">R38</text>
<text x="268.3" y="88">20</text>
<text x="4.5" y="90.9">.options abstol=1e-10</text>
<text x="4.5" y="92.2">.options reltol=0.003</text>
<text x="4.5" y="93.5">.options cshunt=1e-15</text>
<text x="33.1" y="91">PULSE(0 8n 100n 1n 100n 100n 50u 20)</text>
<text x="33.5" y="92.9">Peak detector reset signal</text>
<text x="34" y="94.4">V4 PULSE(0 5 40u 100n 100n 1u 50u 10)</text>
<text x="58" y="90.7">100n</text>
<text x="62.3" y="90.9">1k</text>
<text x="104.3" y="93.5" transform="rotate(-90 104.3 93.5)">VSS</text>
<text x="134.3" y="92" transform="rotate(-90 134.3 92)">VSS</text>
<text x="140.9" y="91.7" transform="rotate(-90 140.9 91.7)">Fast_filter_output</text>
<text x="161.5" y="91.3" transform="rotate(-90 161.5 91.3)">VSS</text>
<text x="191.5" y="91.3" transform="rotate(-90 191.5 91.3)">VSS</text>
<text x="216.5" y="92" transform="rotate(-90 216.5 92)">VSS</text>
<text x="220.1" y="92" transform="rotate(-90 220.1 92)">VSS</text>
<text x="223" y="92" transform="rotate(-90 223 92)">VSS</text>
<text x="245" y="90.6" transform="rotate(-90 245 90.6)">VSS</text>
<text x="248.5" y="90.8">U3</text>
<text x="248.5" y="91.8">ADG701</text>
<text x="259.5" y="92.9">R45</text>
<text x="259.5" y="94.6">100</text>
<text x="271.4" y="90.6" transform="rotate(-90 271.4 90.6)">VSS</text>
<text x="4.5" y="97.7">.lib E:\Programy\LTSpice\lib\sub\ADA4898.sub</text>
<text x="4.5" y="96.6">External dependencies:</text>
<text x="256" y="107.6">C17</text>
<text x="261.5" y="105.1">R37</text>
<text x="261.6" y="107.9">500</text>
<text x="269" y="107.9">100k</text>
<text x="269.2" y="103.1" transform="rotate(-90 269.2 103.1)">VCC</text>
<text x="269.4" y="105.2">R36</text>
<text x="214.3" y="110.5" transform="rotate(-90 214.3 110.5)">VCC</text>
<text x="234.5" y="109.4">Comparator_inverter</text>
<text x="256" y="109.8">4.7µ</text>
<text x="259.5" y="109.1">R52</text>
<text x="259.5" y="110.7">10</text>
<text x="261.5" y="109.5">R30</text>
<text x="261.6" y="112.3">100</text>
<text x="270.5" y="111.6">U9</text>
<text x="270.6" y="112.6">LT1713</text>
<text x="277.8" y="111.3">R42</text>
<text x="277.8" y="112.9">20k</text>
<text x="278.5" y="109.4">Pulse_duration</text>
<text x="187.3" y="119.7">Fast_filter_output</text>
<text x="201.4" y="118.3">C8</text>
<text x="206.2" y="118.3">R2</text>
<text x="211.5" y="116.1">R24</text>
<text x="214" y="116.1">1k</text>
<text x="214.6" y="119">U4</text>
<text x="268.5" y="117.7" transform="rotate(-90 268.5 117.7)">VSS</text>
<text x="200.7" y="121.1">100n</text>
<text x="206.2" y="121.1">1k</text>
<text x="207.1" y="123.5">R25</text>
<text x="207.2" y="125.2">100</text>
<text x="214.6" y="121.9">AD8066</text>
<text x="245.3" y="124.9">C12</text>
<text x="247.9" y="122.9" transform="rotate(-90 247.9 122.9)">VCC</text>
<text x="248" y="124.9">1p</text>
<text x="262.3" y="125.6">R26</text>
<text x="269.2" y="122.9" transform="rotate(-90 269.2 122.9)">VCC</text>
<text x="269.5" y="125.4">U8</text>
<text x="214.3" y="127.9" transform="rotate(-90 214.3 127.9)">VSS</text>
<text x="229.6" y="127.3" transform="rotate(-90 229.6 127.3)">VCC</text>
<text x="230.8" y="127.1">R55</text>
<text x="231.5" y="128.5">100</text>
<text x="235.9" y="130">R28</text>
<text x="240.7" y="130">C11</text>
<text x="245.4" y="129.1">R1</text>
<text x="247.9" y="129.1">470k</text>
<text x="248.3" y="130.7">U5</text>
<text x="260.4" y="127.3" transform="rotate(-90 260.4 127.3)">VSS</text>
<text x="260.9" y="130.3">R53</text>
<text x="260.9" y="132">2.2k</text>
<text x="262.3" y="128.4">100</text>
<text x="269.5" y="126.4">LT1713</text>
<text x="277.8" y="128.9">R43</text>
<text x="277.8" y="130.5">20k</text>
<text x="278.5" y="127">Rising_slope_detector</text>
<text x="229.6" y="135.3" transform="rotate(-90 229.6 135.3)">VSS</text>
<text x="230" y="132.4">U15</text>
<text x="230.1" y="133.6">ADA4898</text>
<text x="236.6" y="132.8">1</text>
<text x="240.5" y="133.3">470p</text>
<text x="245.6" y="135.5">R27</text>
<text x="245.6" y="137.1">100</text>
<text x="248.3" y="133.6">AD8066</text>
<text x="255.4" y="137.4">4.7µ</text>
<text x="255.4" y="135.3">C18</text>
<text x="260.9" y="135.5">R54</text>
<text x="260.9" y="137.1">3.3k</text>
<text x="264.5" y="135.8">1k</text>
<text x="264.6" y="134.6">R31</text>
<text x="269.8" y="132.6">R32</text>
<text x="270.1" y="135">22k</text>
<text x="247.9" y="141.1" transform="rotate(-90 247.9 141.1)">VSS</text>
<text x="268.5" y="141.1" transform="rotate(-90 268.5 141.1)">VSS</text>
<text x="253.8" y="146" transform="rotate(-90 253.8 146)">Differentiation_amplifier</text>
</g>
</svg>
